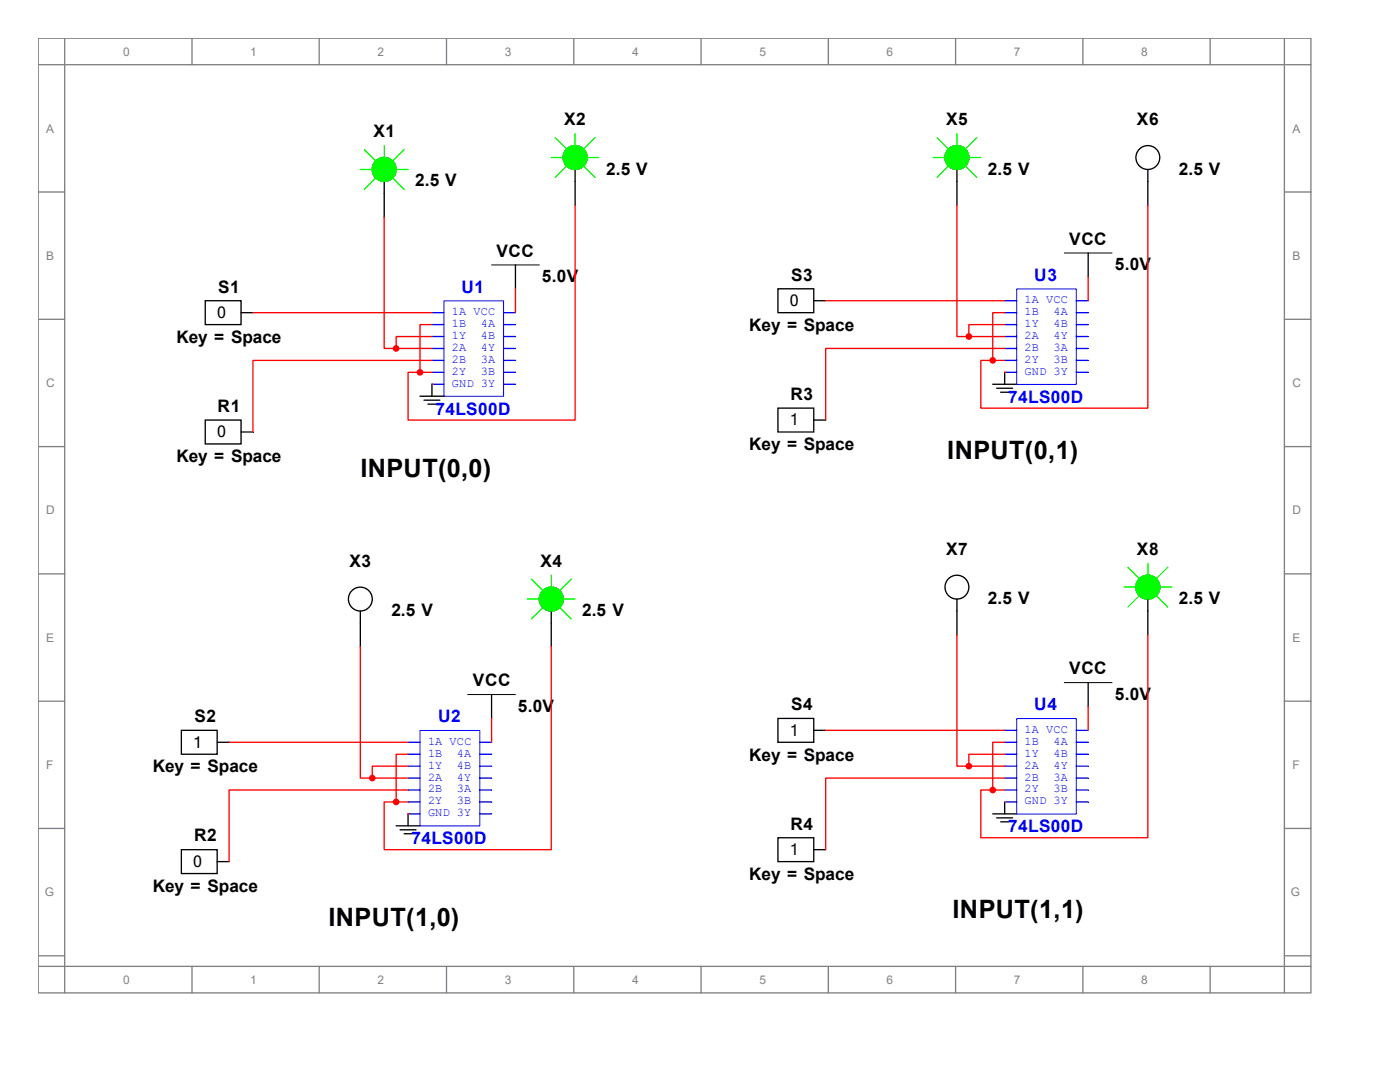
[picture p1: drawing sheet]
<svg xmlns="http://www.w3.org/2000/svg" width="279mm" height="216mm" viewBox="0 0 279 216" stroke-linecap="round" stroke-linejoin="round" font-family="sans-serif">
<g fill="none" stroke="#808080" stroke-width=".26">
<path d="M7.6 7.6h254v190.5h-254zM7.6 12.9h254M12.9 7.6v190.5M38.3 7.6v5.3M63.7 7.6v5.3M89.1 7.6v5.3M114.5 7.6v5.3M139.9 7.6v5.3M165.3 7.6v5.3M190.7 7.6v5.3M216.1 7.6v5.3M241.5 7.6v5.3"/>
<path d="M256.3 7.6v190.5M7.6 38.3h5.3M256.3 38.3h5.3M7.6 63.7h5.3M256.3 63.7h5.3M7.6 89.1h5.3M256.3 89.1h5.3M7.6 114.5h5.3M256.3 114.5h5.3M7.6 139.9h5.3M256.3 139.9h5.3M7.6 165.3h5.3"/>
<path d="M256.3 165.3h5.3M7.6 190.7h5.3M7.6 192.8h254M38.3 192.8v5.3M63.7 192.8v5.3M89.1 192.8v5.3M114.5 192.8v5.3M139.9 192.8v5.3M165.3 192.8v5.3M190.7 192.8v5.3M216.1 192.8v5.3M241.5 192.8v5.3"/>
<path d="M256.3 190.7h5.3"/>
</g>
<path d="M88.6 60h11.9v19.1h-11.9z" fill="none" stroke="#00f" stroke-width=".2"/>
<path d="M86.2 62.4h2.4" fill="none" stroke="#00f" stroke-width=".26"/>
<path d="M86.2 64.8h2.4" fill="none" stroke="#00f" stroke-width=".26"/>
<path d="M86.2 67.2h2.4" fill="none" stroke="#00f" stroke-width=".26"/>
<path d="M86.2 69.5h2.4" fill="none" stroke="#00f" stroke-width=".26"/>
<path d="M86.2 71.9h2.4" fill="none" stroke="#00f" stroke-width=".26"/>
<path d="M86.2 74.3h2.4" fill="none" stroke="#00f" stroke-width=".26"/>
<path d="M86.2 76.7h2.4" fill="none" stroke="#00f" stroke-width=".26"/>
<path d="M100.5 76.7h2.4" fill="none" stroke="#00f" stroke-width=".26"/>
<path d="M100.5 74.3h2.4" fill="none" stroke="#00f" stroke-width=".26"/>
<path d="M100.5 71.9h2.4" fill="none" stroke="#00f" stroke-width=".26"/>
<path d="M100.5 69.5h2.4" fill="none" stroke="#00f" stroke-width=".26"/>
<path d="M100.5 67.2h2.4" fill="none" stroke="#00f" stroke-width=".26"/>
<path d="M100.5 64.8h2.4" fill="none" stroke="#00f" stroke-width=".26"/>
<path d="M100.5 62.4h2.4" fill="none" stroke="#00f" stroke-width=".26"/>
<g fill="none" stroke="#000" stroke-width=".26">
<path d="M76.7 36.2v7.1M114.8 33.8v7.2M102.9 52.9v4.7M41 60h7.1v4.8h-7.1zM48.1 62.4h2.4M83.8 79.1h4.8M84.6 79.9h3.2M86.2 76.7v2.4M41 83.8h7.1v4.8h-7.1zM48.1 86.2h2.4M85.4 80.6h1.6"/>
<circle cx="76.7" cy="33.8" r="2.38"/>
<circle cx="114.8" cy="31.4" r="2.38"/>
</g>
<path d="M98.1 52.9h9.5" fill="none" stroke="#000" stroke-width=".2"/>
<g fill="none" stroke="#0f0" stroke-width=".26">
<path d="M71.9 33.8h2.4M72.7 29.8l2.4 2.4M75.1 35.4l-2.4 2.4M76.7 29.1v2.3M78.3 35.4l2.3 2.4M79.1 33.8h2.3M80.6 29.8l-2.3 2.4M110 31.4h2.4M110.8 27.5l2.4 2.3M113.2 33l-2.4 2.4M114.8 26.7v2.4M116.4 33l2.3 2.4"/>
<path d="M117.2 31.4h2.3M118.7 27.5l-2.3 2.3"/>
</g>
<g fill="#0f0" stroke="#0f0" stroke-width=".26">
<circle cx="76.7" cy="33.8" r="2.38"/>
<circle cx="114.8" cy="31.4" r="2.38"/>
</g>
<g fill="#f00" stroke="#f00" stroke-width=".26">
<circle cx="83.8" cy="74.3" r=".53"/>
<circle cx="79.1" cy="69.5" r=".53"/>
</g>
<path d="M76.7 43.3v26.2h2.4M102.9 57.6v4.8M114.8 41v42.8h-33.4v-9.5h2.4M50.5 62.4h35.7M79.1 69.5h7.1M83.8 74.3h2.4M86.2 76.7h.1M86.2 71.9h-35.7v14.3M86.2 64.8h-2.4v9.5M86.2 67.2h-7.1v2.3" fill="none" stroke="#f00" stroke-width=".26"/>
<path d="M202.9 57.7h11.9v19h-11.9z" fill="none" stroke="#00f" stroke-width=".2"/>
<path d="M200.5 60h2.4" fill="none" stroke="#00f" stroke-width=".26"/>
<path d="M200.5 62.4h2.4" fill="none" stroke="#00f" stroke-width=".26"/>
<path d="M200.5 64.8h2.4" fill="none" stroke="#00f" stroke-width=".26"/>
<path d="M200.5 67.2h2.4" fill="none" stroke="#00f" stroke-width=".26"/>
<path d="M200.5 69.5h2.4" fill="none" stroke="#00f" stroke-width=".26"/>
<path d="M200.5 71.9h2.4" fill="none" stroke="#00f" stroke-width=".26"/>
<path d="M200.5 74.3h2.4" fill="none" stroke="#00f" stroke-width=".26"/>
<path d="M214.8 74.3h2.4" fill="none" stroke="#00f" stroke-width=".26"/>
<path d="M214.8 71.9h2.4" fill="none" stroke="#00f" stroke-width=".26"/>
<path d="M214.8 69.5h2.4" fill="none" stroke="#00f" stroke-width=".26"/>
<path d="M214.8 67.2h2.4" fill="none" stroke="#00f" stroke-width=".26"/>
<path d="M214.8 64.8h2.4" fill="none" stroke="#00f" stroke-width=".26"/>
<path d="M214.8 62.4h2.4" fill="none" stroke="#00f" stroke-width=".26"/>
<path d="M214.8 60h2.4" fill="none" stroke="#00f" stroke-width=".26"/>
<g fill="none" stroke="#000" stroke-width=".26">
<path d="M191 33.8v7.2M229.1 33.8v7.2M155.3 57.6h7.1v4.8h-7.1zM217.2 50.5v4.7M162.4 60h2.4M198.1 76.7h4.8M198.9 77.5h3.2M199.7 78.3h1.6M200.5 74.3v2.4M155.3 81.4h7.1v4.8h-7.1zM162.4 83.8h2.4"/>
<circle cx="191" cy="31.4" r="2.38"/>
<circle cx="229.1" cy="31.4" r="2.38"/>
</g>
<path d="M212.4 50.5h9.5" fill="none" stroke="#000" stroke-width=".2"/>
<path d="M186.2 31.4h2.4M187 27.5l2.4 2.3M189.4 33l-2.4 2.4M191 26.7v2.4M192.6 33l2.3 2.4M193.4 31.4h2.3M194.9 27.5l-2.3 2.3" fill="none" stroke="#0f0" stroke-width=".26"/>
<circle cx="191" cy="31.4" r="2.38" fill="#0f0" stroke="#0f0" stroke-width=".26"/>
<g fill="#f00" stroke="#f00" stroke-width=".26">
<circle cx="198.1" cy="71.9" r=".53"/>
<circle cx="193.4" cy="67.2" r=".53"/>
</g>
<path d="M191 41v26.2h2.4M217.2 55.2v4.8M229.1 41v40.4h-33.4v-9.5h2.4M164.8 60h35.7M193.4 67.2h7.1M198.1 71.9h2.4M200.5 74.3h.1M200.5 69.5h-35.7v14.3M200.5 62.4h-2.4v9.5M200.5 64.8h-7.1v2.4" fill="none" stroke="#f00" stroke-width=".26"/>
<path d="M83.8 145.8h12v19h-12z" fill="none" stroke="#00f" stroke-width=".2"/>
<path d="M81.4 148.1h2.4" fill="none" stroke="#00f" stroke-width=".26"/>
<path d="M81.4 150.5h2.4" fill="none" stroke="#00f" stroke-width=".26"/>
<path d="M81.4 152.9h2.4" fill="none" stroke="#00f" stroke-width=".26"/>
<path d="M81.4 155.3h2.4" fill="none" stroke="#00f" stroke-width=".26"/>
<path d="M81.4 157.6h2.4" fill="none" stroke="#00f" stroke-width=".26"/>
<path d="M81.4 160h2.4" fill="none" stroke="#00f" stroke-width=".26"/>
<path d="M81.4 162.4h2.4" fill="none" stroke="#00f" stroke-width=".26"/>
<path d="M95.7 162.4h2.4" fill="none" stroke="#00f" stroke-width=".26"/>
<path d="M95.7 160h2.4" fill="none" stroke="#00f" stroke-width=".26"/>
<path d="M95.7 157.6h2.4" fill="none" stroke="#00f" stroke-width=".26"/>
<path d="M95.7 155.3h2.4" fill="none" stroke="#00f" stroke-width=".26"/>
<path d="M95.7 152.9h2.4" fill="none" stroke="#00f" stroke-width=".26"/>
<path d="M95.7 150.5h2.4" fill="none" stroke="#00f" stroke-width=".26"/>
<path d="M95.7 148.1h2.4" fill="none" stroke="#00f" stroke-width=".26"/>
<g fill="none" stroke="#000" stroke-width=".26">
<path d="M71.9 121.9v7.2M98.1 138.6v4.8M110 121.9v7.2M36.2 145.7h7.1v4.8h-7.1zM43.3 148.1h2.4M36.2 169.5h7.1v4.8h-7.1zM43.3 171.9h2.4M79.1 164.8h4.7M79.9 165.6h3.1M80.6 166.4h1.6M81.4 162.4v2.4"/>
<circle cx="71.9" cy="119.5" r="2.38"/>
<circle cx="110" cy="119.5" r="2.38"/>
</g>
<path d="M93.3 138.6h9.6" fill="none" stroke="#000" stroke-width=".2"/>
<path d="M105.3 119.5h2.3M106 115.6l2.4 2.4M110 114.8v2.4M112.4 119.5h2.4M114 115.6l-2.4 2.4M108.4 121.1l-2.4 2.4M111.6 121.1l2.4 2.4" fill="none" stroke="#0f0" stroke-width=".26"/>
<circle cx="110" cy="119.5" r="2.38" fill="#0f0" stroke="#0f0" stroke-width=".26"/>
<g fill="#f00" stroke="#f00" stroke-width=".26">
<circle cx="79.1" cy="160" r=".53"/>
<circle cx="74.3" cy="155.3" r=".53"/>
</g>
<path d="M71.9 129.1v26.2h2.4M110 129.1v40.4h-33.3v-9.5h2.4M45.7 148.1h35.7M74.3 155.3h7.1M81.4 157.6h-35.7v14.3M81.4 150.5h-2.3v9.5M81.4 152.9h-7.1v2.4M98.1 143.4v4.7M79.1 160h2.3M81.4 162.4h.1" fill="none" stroke="#f00" stroke-width=".26"/>
<path d="M202.9 143.4h11.9v19h-11.9z" fill="none" stroke="#00f" stroke-width=".2"/>
<path d="M200.5 145.7h2.4" fill="none" stroke="#00f" stroke-width=".26"/>
<path d="M200.5 148.1h2.4" fill="none" stroke="#00f" stroke-width=".26"/>
<path d="M200.5 150.5h2.4" fill="none" stroke="#00f" stroke-width=".26"/>
<path d="M200.5 152.9h2.4" fill="none" stroke="#00f" stroke-width=".26"/>
<path d="M200.5 155.3h2.4" fill="none" stroke="#00f" stroke-width=".26"/>
<path d="M200.5 157.6h2.4" fill="none" stroke="#00f" stroke-width=".26"/>
<path d="M200.5 160h2.4" fill="none" stroke="#00f" stroke-width=".26"/>
<path d="M214.8 160h2.4" fill="none" stroke="#00f" stroke-width=".26"/>
<path d="M214.8 157.6h2.4" fill="none" stroke="#00f" stroke-width=".26"/>
<path d="M214.8 155.3h2.4" fill="none" stroke="#00f" stroke-width=".26"/>
<path d="M214.8 152.9h2.4" fill="none" stroke="#00f" stroke-width=".26"/>
<path d="M214.8 150.5h2.4" fill="none" stroke="#00f" stroke-width=".26"/>
<path d="M214.8 148.1h2.4" fill="none" stroke="#00f" stroke-width=".26"/>
<path d="M214.8 145.7h2.4" fill="none" stroke="#00f" stroke-width=".26"/>
<g fill="none" stroke="#000" stroke-width=".26">
<path d="M191 119.5v7.2M229.1 119.5v7.2M217.2 136.2v4.8M155.3 143.4h7.1v4.7h-7.1zM162.4 145.7h2.4M155.3 167.2h7.1v4.7h-7.1zM162.4 169.5h2.4M198.1 162.4h4.8M198.9 163.2h3.2M199.7 164h1.6M200.5 160v2.4"/>
<circle cx="191" cy="117.2" r="2.38"/>
<circle cx="229.1" cy="117.2" r="2.38"/>
</g>
<path d="M212.4 136.2h9.5" fill="none" stroke="#000" stroke-width=".2"/>
<path d="M224.3 117.2h2.4M225.1 113.2l2.4 2.4M227.5 118.7l-2.4 2.4M229.1 112.4v2.4M230.7 118.7l2.3 2.4M231.5 117.2h2.3M233 113.2l-2.3 2.4" fill="none" stroke="#0f0" stroke-width=".26"/>
<circle cx="229.1" cy="117.2" r="2.38" fill="#0f0" stroke="#0f0" stroke-width=".26"/>
<g fill="#f00" stroke="#f00" stroke-width=".26">
<circle cx="198.1" cy="157.6" r=".53"/>
<circle cx="193.4" cy="152.9" r=".53"/>
</g>
<path d="M191 126.7v26.2h2.4M229.1 126.7v40.5h-33.4v-9.6h2.4M164.8 145.7h35.7M193.4 152.9h7.1M198.1 157.6h2.4M200.5 155.3h-35.7v14.2M200.5 148.1h-2.4v9.5M200.5 150.5h-7.1v2.4M217.2 141v4.7M200.5 160h.1" fill="none" stroke="#f00" stroke-width=".26"/>
<g font-size="5">
<text x="71.9" y="95.2">INPUT(0,0)</text>
<text x="189.1" y="91.6">INPUT(0,1)</text>
<text x="65.6" y="184.7">INPUT(1,0)</text>
<text x="190.1" y="183.1">INPUT(1,1)</text>
</g>
<g font-size="3.4">
<text x="74.5" y="27.4">X1</text>
<text x="112.6" y="25">X2</text>
<text x="188.8" y="25">X5</text>
<text x="226.9" y="25">X6</text>
<text x="121" y="34.8">2.5 V</text>
<text x="197.2" y="34.8">2.5 V</text>
<text x="235.3" y="34.8">2.5 V</text>
<text x="82.9" y="37.2">2.5 V</text>
<text x="99.1" y="51.2">VCC</text>
<text x="213.4" y="48.9">VCC</text>
<text x="222.5" y="53.9">5.0V</text>
<text x="43.6" y="58.4">S1</text>
<text x="108.2" y="56.3">5.0V</text>
<text x="157.9" y="56">S3</text>
<text x="35.2" y="68.4">Key = Space</text>
<text x="149.5" y="66">Key = Space</text>
<text x="43.4" y="82.2">R1</text>
<text x="157.7" y="79.8">R3</text>
<text x="149.5" y="89.9">Key = Space</text>
<text x="35.2" y="92.2">Key = Space</text>
<text x="69.8" y="113.2">X3</text>
<text x="107.9" y="113.2">X4</text>
<text x="188.8" y="110.7">X7</text>
<text x="226.9" y="110.7">X8</text>
<text x="78.1" y="122.9">2.5 V</text>
<text x="116.2" y="122.9">2.5 V</text>
<text x="197.2" y="120.6">2.5 V</text>
<text x="235.3" y="120.6">2.5 V</text>
<text x="94.4" y="136.9">VCC</text>
<text x="213.4" y="134.6">VCC</text>
<text x="103.3" y="142">5.0V</text>
<text x="157.9" y="141.7">S4</text>
<text x="222.5" y="139.6">5.0V</text>
<text x="38.8" y="144.1">S2</text>
<text x="30.5" y="154.1">Key = Space</text>
<text x="149.5" y="151.8">Key = Space</text>
<text x="38.7" y="167.9">R2</text>
<text x="157.7" y="165.5">R4</text>
<text x="30.5" y="178">Key = Space</text>
<text x="149.5" y="175.6">Key = Space</text>
</g>
<g font-size="3.4" fill="#00f">
<text x="92.1" y="58.4">U1</text>
<text x="206.4" y="56">U3</text>
<text x="86.9" y="82.7">74LS00D</text>
<text x="201.2" y="80.3">74LS00D</text>
<text x="206.4" y="141.7">U4</text>
<text x="87.4" y="144.1">U2</text>
<text x="201.2" y="166.1">74LS00D</text>
<text x="82.1" y="168.4">74LS00D</text>
</g>
<g font-size="3.2">
<text x="43.3" y="63.5">0</text>
<text x="157.6" y="61.1">0</text>
<text x="43.3" y="87.2">0</text>
<text x="157.6" y="84.9">1</text>
<text x="38.6" y="149.2">1</text>
<text x="157.6" y="146.8">1</text>
<text x="38.6" y="173">0</text>
<text x="157.6" y="170.6">1</text>
</g>
<g font-size="2.4" fill="#808080">
<text x="24.6" y="11.1">0</text>
<text x="50" y="11.1">1</text>
<text x="75.4" y="11.1">2</text>
<text x="100.8" y="11.1">3</text>
<text x="126.2" y="11.1">4</text>
<text x="151.6" y="11.1">5</text>
<text x="177" y="11.1">6</text>
<text x="202.4" y="11.1">7</text>
<text x="227.8" y="11.1">8</text>
<text x="9.2" y="26.5">A</text>
<text x="257.9" y="26.5">A</text>
<text x="9.2" y="51.9">B</text>
<text x="257.9" y="51.9">B</text>
<text x="9.2" y="77.3">C</text>
<text x="257.9" y="77.3">C</text>
<text x="9.2" y="102.7">D</text>
<text x="257.9" y="102.7">D</text>
<text x="9.2" y="128.1">E</text>
<text x="257.9" y="128.1">E</text>
<text x="9.2" y="153.5">F</text>
<text x="257.9" y="153.5">F</text>
<text x="8.9" y="178.9">G</text>
<text x="257.6" y="178.9">G</text>
<text x="24.6" y="196.3">0</text>
<text x="50" y="196.3">1</text>
<text x="75.4" y="196.3">2</text>
<text x="100.8" y="196.3">3</text>
<text x="126.2" y="196.3">4</text>
<text x="151.6" y="196.3">5</text>
<text x="177" y="196.3">6</text>
<text x="202.4" y="196.3">7</text>
<text x="227.8" y="196.3">8</text>
</g>
<g font-size="2.4" fill="#00f">
<text x="90.2" y="62.9">1A VCC</text>
<text x="90.2" y="65.3">1B</text>
<text x="96" y="65.3">4A</text>
<text x="204.5" y="60.5">1A VCC</text>
<text x="204.5" y="62.9">1B</text>
<text x="204.5" y="65.3">1Y</text>
<text x="210.3" y="65.3">4B</text>
<text x="210.3" y="62.9">4A</text>
<text x="90.2" y="67.6">1Y</text>
<text x="90.2" y="70">2A</text>
<text x="96" y="70">4Y</text>
<text x="96" y="67.6">4B</text>
<text x="204.5" y="67.6">2A</text>
<text x="204.5" y="70">2B</text>
<text x="210.3" y="70">3A</text>
<text x="210.3" y="67.6">4Y</text>
<text x="90.2" y="72.4">2B</text>
<text x="90.2" y="74.8">2Y</text>
<text x="90.2" y="77.2">GND 3Y</text>
<text x="96" y="74.8">3B</text>
<text x="96" y="72.4">3A</text>
<text x="204.5" y="72.4">2Y</text>
<text x="204.5" y="74.8">GND 3Y</text>
<text x="210.3" y="72.4">3B</text>
<text x="85.4" y="148.6">1A VCC</text>
<text x="204.5" y="146.2">1A VCC</text>
<text x="204.5" y="148.6">1B</text>
<text x="210.3" y="148.6">4A</text>
<text x="85.4" y="151">1B</text>
<text x="85.4" y="153.4">1Y</text>
<text x="85.4" y="155.7">2A</text>
<text x="91.2" y="155.7">4Y</text>
<text x="91.2" y="153.4">4B</text>
<text x="91.2" y="151">4A</text>
<text x="204.5" y="151">1Y</text>
<text x="204.5" y="153.4">2A</text>
<text x="204.5" y="155.7">2B</text>
<text x="210.3" y="155.7">3A</text>
<text x="210.3" y="153.4">4Y</text>
<text x="210.3" y="151">4B</text>
<text x="85.4" y="158.1">2B</text>
<text x="85.4" y="160.5">2Y</text>
<text x="91.2" y="160.5">3B</text>
<text x="91.2" y="158.1">3A</text>
<text x="204.5" y="158.1">2Y</text>
<text x="204.5" y="160.5">GND 3Y</text>
<text x="210.3" y="158.1">3B</text>
<text x="85.4" y="162.9">GND 3Y</text>
</g>
</svg>
